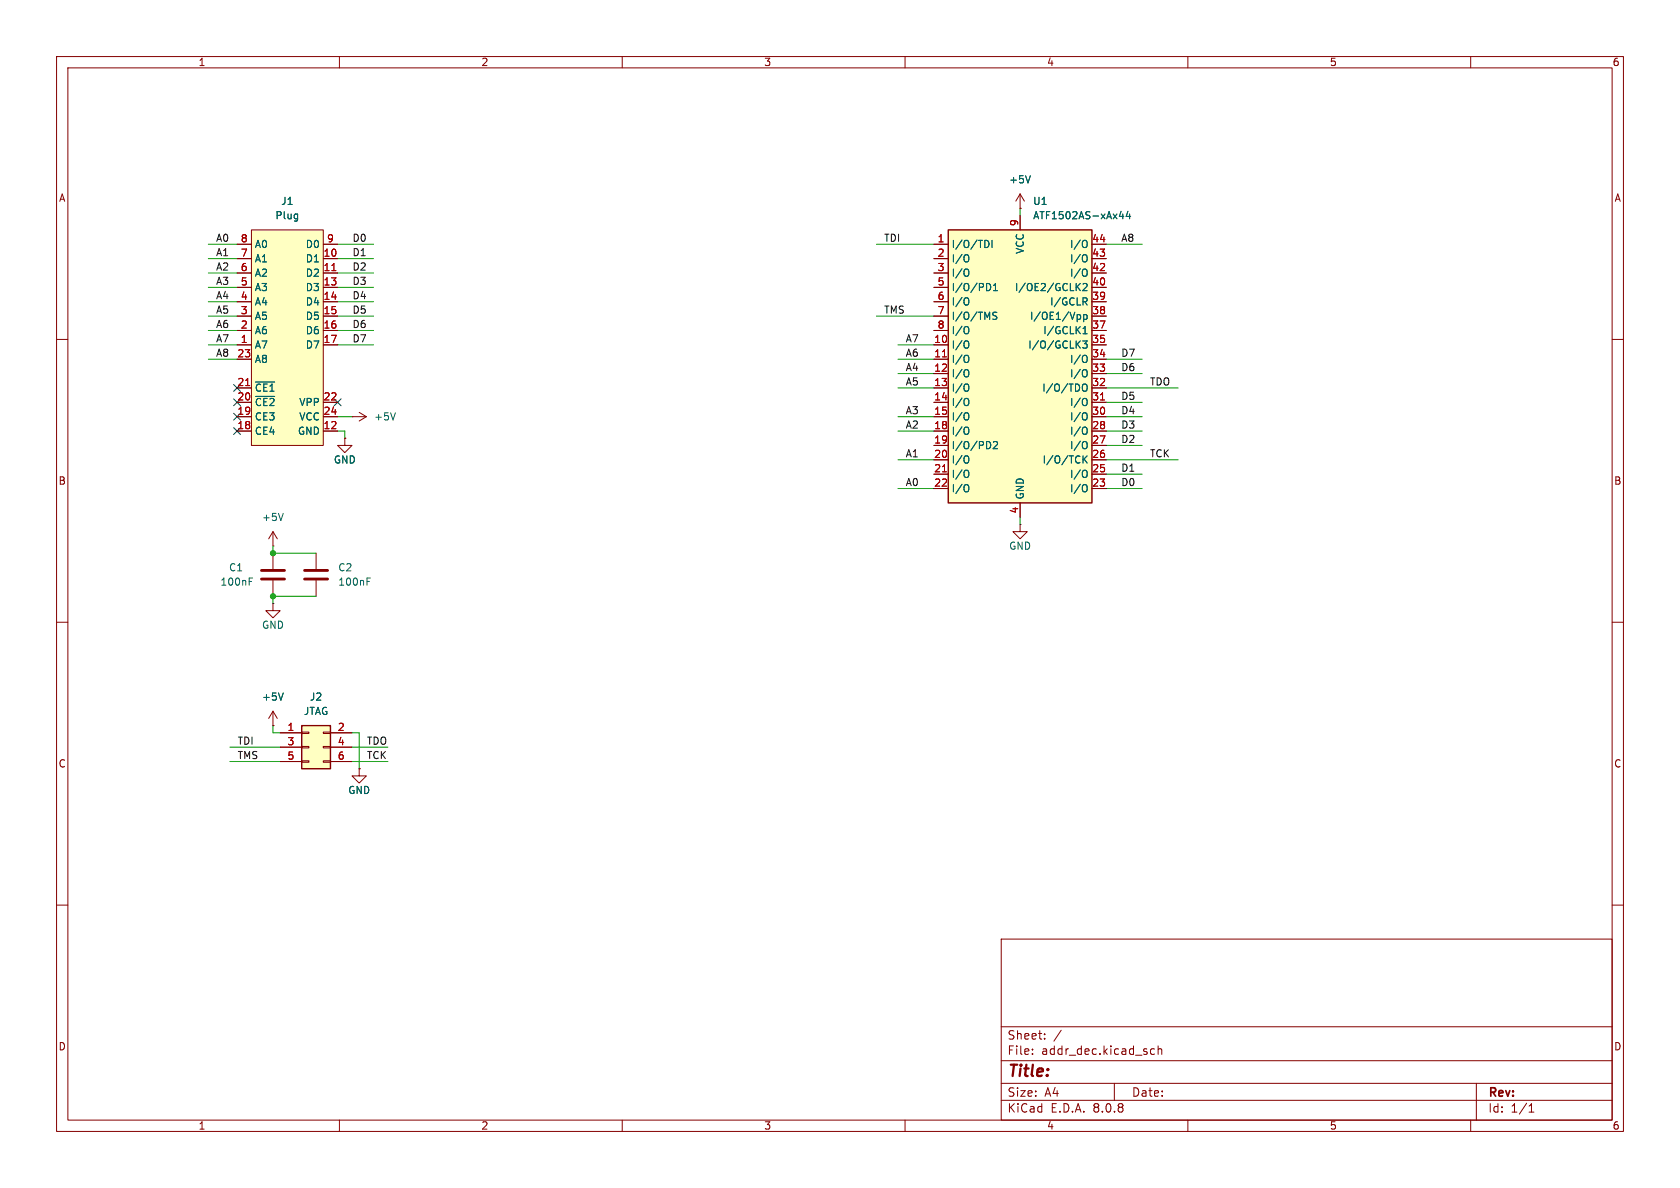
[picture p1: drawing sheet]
<svg xmlns="http://www.w3.org/2000/svg" width="297mm" height="210mm" viewBox="0 0 297 210" stroke-linecap="round" stroke-linejoin="round" font-family="sans-serif">
<g fill="none" stroke="#840000" stroke-width=".18">
<path d="M10 10h277v190h-277zM12 12h273v186h-273zM60 10v2M110 10v2M160 10v2M210 10v2M260 10v2M10 60h2M285 60h2M55.9 97.8v2.8M10 110h2M55.9 102.6v2.8"/>
<path d="M285 110h2M10 160h2M177 166h108v32h-108zM285 160h2M60 198v2M110 198v2M160 198v2M177 194.5h108M177 191.5h108M177 187.5h108M177 181.5h108M182.5 186.3v.1"/>
<path d="M182.5 185.5v.1M184.7 183.6v.1M184.7 182.8v.1M187.6 182.1l-1.3 2M197 191.5v3M204.1 185.5l-.4-.1-.3 .3v.4l.1 .2h.6M204.7 185.5l.3-.1 .3 .1 .1 .9M204.7 184.9v1.5M210 198v2M260 198v2M261 191.5v6.5M270.3 196.6h.9"/>
<path d="M270.3 195.5l.4-.4v1.5"/>
</g>
<path d="M53.8 102.4h4.1M53.8 100.8h4.1" fill="none" stroke="#840000" stroke-width=".51"/>
<path d="M64.9 102.8h.4M64.9 102.2h.6" fill="none" stroke="#006464" stroke-width=".18"/>
<path d="M167.6 40.6h25.4v48.3h-25.4z" fill="#ffffc2"/>
<path d="M167.6 40.6h25.4v48.3h-25.4z" fill="none" stroke="#840000" stroke-width=".25"/>
<g fill="none" stroke="#840000" stroke-width=".18">
<path d="M180.3 36.8h.1M180.3 34.3v2.5M180.3 38.1v2.5M180.3 34.3l-.7 1.3M180.3 34.3l.8 1.3M165.1 43.2h2.5M165.1 45.7h2.5M165.1 48.3h2.5M165.1 58.4h2.5M165.1 55.9h2.5M165.1 53.3h2.5M165.1 50.8h2.5"/>
<path d="M193 43.2h2.6M193 45.7h2.6M193 48.3h2.6M193 58.4h2.6M193 55.9h2.6M193 53.3h2.6M193 50.8h2.6M165.1 61h2.5M165.1 63.5h2.5M165.1 66h2.5M165.1 68.6h2.5M165.1 71.1h2.5"/>
<path d="M165.1 73.7h2.5M165.1 76.2h2.5M165.1 78.7h2.5M193 61h2.6M193 63.5h2.6M193 66h2.6M193 68.6h2.6M193 71.1h2.6M193 73.7h2.6M193 76.2h2.6M193 78.7h2.6M165.1 81.3h2.5"/>
<path d="M165.1 83.8h2.5M165.1 86.4h2.5M180.3 88.9v2.5M193 81.3h2.6M193 83.8h2.6M193 86.4h2.6"/>
</g>
<g fill="none" stroke="#006464" stroke-width=".18">
<path d="M182.2 31.1l-.5 1.2M197.9 38.3h.8M198.5 37.8v.9M199.4 37.3l-.3 1h.8M199.7 37.8v.9M171 45l.1 .1a.81 .81 0 0 1-.1 1.2M171 47.6h.1a.81 .81 0 0 1-.1 1.2M171 52.6l.1 .1a.81 .81 0 0 1-.1 1.2M171 57.7l.1 .1a.81 .81 0 0 1-.1 1.2M174.1 42.5a.64 .64 0 0 1 .7 .6 .64 .64 0 0 1-.7 .7M174.4 50.1a.64 .64 0 0 1 .7 .6 .64 .64 0 0 1-.7 .7M175.4 42.5v1.3"/>
<path d="M175.6 51.4h.8M175.6 50.5l.4-.4v1.3M176.2 55.3l-.5-.1-.1 .1v.4l.5 .2 .1 .3-.2 .3-.5-.1M190.4 50.7l.6 .7M190.6 55.6l.3 .1 .1 .2v.4l-.4 .2M191 50.1l-.7 .7M191.5 50.2l.4-.1 .3 .4-.8 .9h.8M191.5 59h.7M191.5 58.1l.3-.4v1.3M191.6 55.7l.3-.1 .3 .3-.1 .5h-.5M191.6 55.6v1.3M191.8 53.3l.4 .6"/>
<path d="M191.9 42.5l.1 .1a.81 .81 0 0 1-.1 1.2M191.9 45l.1 .1a.81 .81 0 0 1-.1 1.2M191.9 47.6h.1a.81 .81 0 0 1-.1 1.2M191.9 52.6l.3 .3-.1 .3-.2 .1M171 60.3h.1a.81 .81 0 0 1-.1 1.2M171 62.8l.1 .1a.81 .81 0 0 1-.1 1.2M171 65.3l.1 .1a.81 .81 0 0 1-.1 1.2M171 67.9l.1 .1a.81 .81 0 0 1-.1 1.2M171 70.4l.1 .1a.81 .81 0 0 1-.1 1.2M171 73h.1a.81 .81 0 0 1-.1 1.2M171 75.5l.1 .1a.81 .81 0 0 1-.1 1.2M174.9 78.1l.2 .5-.2 .7"/>
<path d="M175.6 78.2l.5-.2 .3 .4-.8 .9h.8M190.4 60.8l.6 .7M191 60.3l-.7 .7M191.4 60.3h.8l-.4 .5 .3 .1v.5l-.2 .1-.5-.1M191.5 68l.1-.1a.43 .43 0 0 1 .6 .4v.4a.42 .42 0 0 1-.4 .5 .42 .42 0 0 1-.5-.5v-.4zM191.9 62.8l.1 .1a.81 .81 0 0 1-.1 1.2M191.9 65.3l.1 .1a.81 .81 0 0 1-.1 1.2M191.9 70.4l.1 .1a.81 .81 0 0 1-.1 1.2M191.9 73h.1a.81 .81 0 0 1-.1 1.2M191.9 75.5l.1 .1a.81 .81 0 0 1-.1 1.2M191.9 78l.1 .1a.81 .81 0 0 1-.1 1.2M171 80.6l.1 .1a.81 .81 0 0 1-.1 1.2"/>
<path d="M171 83.1l.1 .1a.81 .81 0 0 1-.1 1.2M171 85.7h.1a.81 .81 0 0 1-.1 1.2M191.5 80.6v1.3M191.6 81.1l.6 .8M191.9 85.7h.1a.81 .81 0 0 1-.1 1.2M191.9 83.1l.1 .1a.81 .81 0 0 1-.1 1.2M192.2 80.6l-.7 .7"/>
</g>
<path d="M166.6 63.1h.7M194.6 70.7h.7M166.6 83.4h.7" fill="none" stroke="#a90000" stroke-width=".18"/>
<path d="M44.4 40.6h12.7v38.1h-12.7z" fill="#ffffc2"/>
<g fill="none" stroke="#840000" stroke-width=".18">
<path d="M41.9 45.7h2.5M41.9 48.3h2.5M41.9 50.8h2.5M41.9 53.3h2.5M41.9 55.9h2.5M41.9 58.4h2.5M41.9 43.2h2.5M44.4 40.6h12.7v38.1h-12.7zM57.1 45.7h2.6M57.1 48.3h2.6M57.1 50.8h2.6M57.1 53.3h2.6"/>
<path d="M57.1 55.9h2.6M57.1 58.4h2.6M57.1 43.2h2.6M41.9 61h2.5M41.9 76.2h2.5M41.9 73.7h2.5M41.9 71.1h2.5M41.9 68.6h2.5M41.9 63.5h2.5M57.1 61h2.6M57.1 76.2h2.6M57.1 73.7h2.6"/>
<path d="M57.1 71.1h2.6M48.3 97.8v2.8M48.3 102.6v2.8M48.3 128.3h.1M48.3 125.7v2.6M48.3 125.7l-.8 1.3M48.3 125.7l.7 1.3M63.5 135.9v1.3h1.3l-1.3 1.2-1.3-1.2h1.3M63.5 135.9h.1"/>
</g>
<path d="M58.7 47.8h.7M43.4 68.2h.7" fill="none" stroke="#a90000" stroke-width=".18"/>
<path d="M45.2 70.1h3.4M45.2 67.5h3.4M44.1 102.8h.4M44.1 102.2h.6M50.1 122.5l-.4 1.3" fill="none" stroke="#006464" stroke-width=".18"/>
<path d="M46.2 102.4h4.1M46.2 100.8h4.1" fill="none" stroke="#840000" stroke-width=".51"/>
<path d="M53.3 128.3h5.1v7.6h-5.1z" fill="#ffffc2"/>
<g fill="none" stroke="#840000" stroke-width=".18">
<path d="M180.3 36.8h.1M180.3 38.1v2.5M41.9 45.7h2.5M41.9 48.3h2.5M41.9 50.8h2.5M41.9 53.3h2.5M41.9 55.9h2.5M41.9 58.4h2.5M41.9 43.2h2.5M57.1 45.7h2.6M57.1 48.3h2.6M57.1 50.8h2.6"/>
<path d="M57.1 53.3h2.6M57.1 55.9h2.6M57.1 58.4h2.6M57.1 43.2h2.6M165.1 45.7h2.5M165.1 48.3h2.5M165.1 50.8h2.5M165.1 53.3h2.5M165.1 55.9h2.5M165.1 58.4h2.5M165.1 43.2h2.5M193 45.7h2.6"/>
<path d="M193 48.3h2.6M193 50.8h2.6M193 53.3h2.6M193 55.9h2.6M193 58.4h2.6M193 43.2h2.6M41.9 73.7h2.5M41.9 61h2.5M41.9 76.2h2.5M41.9 71.1h2.5M41.9 68.6h2.5M41.9 63.5h2.5"/>
<path d="M57.1 73.7h2.6M57.1 61h2.6M57.1 76.2h2.6M57.1 71.1h2.6M61 77.5v1.2h1.2l-1.2 1.3-1.3-1.3h1.3M61 77.5h.1M62.2 73.7h.1M62.2 73.7h2.6M63.5 72.9l1.3 .8M64.8 73.7l-1.3 .7M165.1 73.7h2.5M165.1 61h2.5"/>
<path d="M165.1 76.2h2.5M165.1 71.1h2.5M165.1 68.6h2.5M165.1 63.5h2.5M165.1 66h2.5M165.1 78.7h2.5M193 73.7h2.6M193 61h2.6M193 76.2h2.6M193 71.1h2.6M193 68.6h2.6M193 63.5h2.6"/>
<path d="M193 66h2.6M193 78.7h2.6M48.3 96.5h.1M48.3 94l-.8 1.3M48.3 94v2.5M48.3 94l.7 1.3M165.1 81.3h2.5M165.1 83.8h2.5M165.1 86.4h2.5M180.3 92.7v1.3h1.3l-1.3 1.3-1.2-1.3h1.2M180.3 92.7h.1M180.3 88.9v2.5"/>
<path d="M193 81.3h2.6M193 83.8h2.6M193 86.4h2.6M48.3 106.7v1.3h1.2l-1.2 1.2-1.3-1.2h1.3M48.3 106.7h.1M48.3 128.3h.1M49.5 129.5h3.8M49.5 132.1h3.8M49.5 134.6h3.8M53.3 134.5h1.3v.2h-1.3zM53.3 132h1.3v.2h-1.3zM53.3 129.4h1.3v.3h-1.3z"/>
<path d="M57.1 134.5h1.3v.2h-1.3zM57.1 132h1.3v.2h-1.3zM57.1 129.4h1.3v.3h-1.3zM58.4 129.5h3.8M58.4 132.1h3.8M58.4 134.6h3.8M63.5 135.9h.1"/>
</g>
<path d="M53.3 128.3h5.1v7.6h-5.1z" fill="none" stroke="#840000" stroke-width=".25"/>
<g fill="none" stroke="#006464" stroke-width=".18">
<path d="M182.2 31.1l-.5 1.2M197.9 38.3h.8M198.5 37.8v.9M199.4 37.3l-.3 1h.8M199.7 37.8v.9M171 45l.1 .1a.81 .81 0 0 1-.1 1.2M171 47.6h.1a.81 .81 0 0 1-.1 1.2M171 52.6l.1 .1a.81 .81 0 0 1-.1 1.2M171 57.7l.1 .1a.81 .81 0 0 1-.1 1.2M174.1 42.5a.64 .64 0 0 1 .7 .6 .64 .64 0 0 1-.7 .7M174.4 50.1a.64 .64 0 0 1 .7 .6 .64 .64 0 0 1-.7 .7M175.4 42.5v1.3"/>
<path d="M175.6 51.4h.8M175.6 50.5l.4-.4v1.3M176.2 55.3l-.5-.1-.1 .1v.4l.5 .2 .1 .3-.2 .3-.5-.1M190.4 50.7l.6 .7M190.6 55.6l.3 .1 .1 .2v.4l-.4 .2M191 50.1l-.7 .7M191.5 50.2l.4-.1 .3 .4-.8 .9h.8M191.5 59h.7M191.5 58.1l.3-.4v1.3M191.6 55.7l.3-.1 .3 .3-.1 .5h-.5M191.6 55.6v1.3M191.8 53.3l.4 .6"/>
<path d="M191.9 42.5l.1 .1a.81 .81 0 0 1-.1 1.2M191.9 45l.1 .1a.81 .81 0 0 1-.1 1.2M191.9 47.6h.1a.81 .81 0 0 1-.1 1.2M191.9 52.6l.3 .3-.1 .3-.2 .1M45.2 70.1h3.4M45.2 67.5h3.4M69.9 73l-.4 1.2M171 60.3h.1a.81 .81 0 0 1-.1 1.2M171 62.8l.1 .1a.81 .81 0 0 1-.1 1.2M171 65.3l.1 .1a.81 .81 0 0 1-.1 1.2M171 67.9l.1 .1a.81 .81 0 0 1-.1 1.2M171 70.4l.1 .1a.81 .81 0 0 1-.1 1.2"/>
<path d="M171 73h.1a.81 .81 0 0 1-.1 1.2M171 75.5l.1 .1a.81 .81 0 0 1-.1 1.2M174.9 78.1l.2 .5-.2 .7M175.6 78.2l.5-.2 .3 .4-.8 .9h.8M190.4 60.8l.6 .7M191 60.3l-.7 .7M191.4 60.3h.8l-.4 .5 .3 .1v.5l-.2 .1-.5-.1M191.5 68l.1-.1a.43 .43 0 0 1 .6 .4v.4a.42 .42 0 0 1-.4 .5 .42 .42 0 0 1-.5-.5v-.4zM191.9 62.8l.1 .1a.81 .81 0 0 1-.1 1.2M191.9 65.3l.1 .1a.81 .81 0 0 1-.1 1.2M191.9 70.4l.1 .1a.81 .81 0 0 1-.1 1.2M191.9 73h.1a.81 .81 0 0 1-.1 1.2"/>
<path d="M191.9 75.5l.1 .1a.81 .81 0 0 1-.1 1.2M191.9 78l.1 .1a.81 .81 0 0 1-.1 1.2M50.1 90.7l-.4 1.3M171 80.6l.1 .1a.81 .81 0 0 1-.1 1.2M171 83.1l.1 .1a.81 .81 0 0 1-.1 1.2M171 85.7h.1a.81 .81 0 0 1-.1 1.2M191.5 80.6v1.3M191.6 81.1l.6 .8M191.9 85.7h.1a.81 .81 0 0 1-.1 1.2M191.9 83.1l.1 .1a.81 .81 0 0 1-.1 1.2M192.2 80.6l-.7 .7M50.1 122.5l-.4 1.3"/>
</g>
<g fill="none" stroke="#009600" stroke-width=".18">
<path d="M180.3 36.8v1.3M36.8 55.9h5.1M36.8 53.3h5.1M36.8 58.4h5.1M36.8 43.2h5.1M36.8 48.3h5.1M36.8 45.7h5.1M36.8 50.8h5.1M59.7 55.9h6.3M59.7 53.3h6.3M59.7 58.4h6.3M59.7 43.2h6.3"/>
<path d="M59.7 48.3h6.3M59.7 45.7h6.3M59.7 50.8h6.3M154.9 55.9h10.2M154.9 43.2h10.2M195.6 43.2h6.3M36.8 63.5h5.1M36.8 61h5.1M59.7 61h6.3M59.7 73.7h2.5M59.7 76.2h1.3v1.3M158.7 63.5h6.4"/>
<path d="M158.7 66h6.4M158.7 61h6.4M158.7 68.6h6.4M158.7 73.7h6.4M158.7 76.2h6.4M195.6 63.5h6.3M195.6 66h6.3M195.6 78.7h6.3M195.6 68.6h12.7M195.6 73.7h6.3M195.6 76.2h6.3M195.6 71.1h6.3"/>
<path d="M48.3 96.5v1.3h7.6M158.7 86.4h6.4M158.7 81.3h6.4M180.3 91.4v1.3M195.6 86.4h6.3M195.6 81.3h12.7M195.6 83.8h6.3M55.9 105.4h-7.6v1.3M40.6 134.6h8.9M40.6 132.1h8.9M48.3 128.3v1.2h1.2M62.2 134.6h6.4"/>
<path d="M62.2 129.5h1.3v6.4M62.2 132.1h6.4"/>
</g>
<path d="M41.3 68l1.2 1.2M41.3 73.1l1.2 1.2M41.3 70.5l1.2 1.2M41.3 75.6l1.2 1.2M42.5 68l-1.2 1.2M42.5 73.1l-1.2 1.2M42.5 70.5l-1.2 1.2M42.5 75.6l-1.2 1.2M59.1 70.5l1.2 1.2M60.3 70.5l-1.2 1.2" fill="none" stroke="#000084" stroke-width=".18"/>
<path d="M58.7 47.8h.7M43.4 68.2h.7M166.6 63.1h.7M194.6 70.7h.7M166.6 83.4h.7" fill="none" stroke="#a90000" stroke-width=".18"/>
<g fill="#009600" stroke="#009600" stroke-width=".18">
<circle cx="48.3" cy="97.8" r=".46"/>
<circle cx="48.3" cy="105.4" r=".46"/>
</g>
<text font-size="2.8" fill="#840000" x="178" y="190.9">Title:</text>
<g font-size="2.1" fill="#840000">
<text x="178" y="184">Sheet:</text>
<text x="178" y="186.7">File:</text>
<text x="184.1" y="186.7">addr_dec.kicad_sch</text>
<text x="178" y="196.9">KiCad</text>
<text x="178" y="194.1">Size:</text>
<text x="184.7" y="194.1">A4</text>
<text x="185.7" y="196.9">E.D.A.</text>
<text x="193.3" y="196.9">8.0.8</text>
<text x="200" y="194.1">Date:</text>
<text x="263" y="194.3">Rev:</text>
<text x="263" y="196.9">Id:</text>
<text x="267.1" y="196.9">1/1</text>
</g>
<g font-size="1.8" fill="#840000">
<text x="35" y="11.9">1</text>
<text x="85" y="11.9">2</text>
<text x="135" y="11.9">3</text>
<text x="185" y="11.9">4</text>
<text x="235" y="11.9">5</text>
<text x="285" y="11.9">6</text>
<text x="10.3" y="35.9">A</text>
<text x="285.3" y="35.9">A</text>
<text x="10.3" y="85.9">B</text>
<text x="285.3" y="85.9">B</text>
<text x="10.3" y="135.9">C</text>
<text x="285.3" y="135.9">C</text>
<text x="10.3" y="185.9">D</text>
<text x="285.3" y="185.9">D</text>
<text x="35" y="199.9">1</text>
<text x="85" y="199.9">2</text>
<text x="135" y="199.9">3</text>
<text x="185" y="199.9">4</text>
<text x="235" y="199.9">5</text>
<text x="285" y="199.9">6</text>
</g>
<g font-size="1.8" fill="#006464">
<text x="178.3" y="32.6">+5V</text>
<text x="48.6" y="39">Plug</text>
<text x="49.6" y="36.4">J1</text>
<text x="182.5" y="39">ATF1502AS-xAx44</text>
<text x="182.5" y="36.4">U1</text>
<text x="45" y="46.6">A1</text>
<text x="45" y="44">A0</text>
<text x="54" y="46.6">D1</text>
<text x="54" y="44">D0</text>
<text x="168.1" y="44">I/O/TDI</text>
<text x="168.1" y="46.6">I/O</text>
<text x="181.2" y="45" transform="rotate(-90 181.2 45)">VCC</text>
<text x="189.1" y="46.6">I/O</text>
<text x="189.1" y="44">I/O</text>
<text x="45" y="51.7">A3</text>
<text x="45" y="49.1">A2</text>
<text x="54" y="49.1">D2</text>
<text x="54" y="51.7">D3</text>
<text x="168.1" y="49.1">I/O</text>
<text x="168.1" y="51.7">I/O/PD1</text>
<text x="179.3" y="51.7">I/OE2/GCLK2</text>
<text x="189.1" y="49.1">I/O</text>
<text x="45" y="59.3">A6</text>
<text x="45" y="56.7">A5</text>
<text x="45" y="54.2">A4</text>
<text x="54" y="54.2">D4</text>
<text x="54" y="56.7">D5</text>
<text x="54" y="59.3">D6</text>
<text x="168.1" y="54.2">I/O</text>
<text x="168.1" y="56.7">I/O/TMS</text>
<text x="168.1" y="59.3">I/O</text>
<text x="182" y="56.7">I/OE1/Vpp</text>
<text x="184.3" y="59.3">I/GCLK1</text>
<text x="185.6" y="54.2">I/GCLR</text>
<text x="45" y="61.8">A7</text>
<text x="45" y="64.4">A8</text>
<text x="54" y="61.8">D7</text>
<text x="168.1" y="61.8">I/O</text>
<text x="168.1" y="64.4">I/O</text>
<text x="181.7" y="61.8">I/O/GCLK3</text>
<text x="189.1" y="64.4">I/O</text>
<text x="45" y="72">~{CE2}</text>
<text x="45" y="69.4">~{CE1}</text>
<text x="52.8" y="72">VPP</text>
<text x="168.1" y="66.9">I/O</text>
<text x="168.1" y="69.4">I/O</text>
<text x="168.1" y="72">I/O</text>
<text x="184.2" y="69.4">I/O/TDO</text>
<text x="189.1" y="72">I/O</text>
<text x="189.1" y="66.9">I/O</text>
<text x="45" y="77.1">CE4</text>
<text x="45" y="74.5">CE3</text>
<text x="52.6" y="77.1">GND</text>
<text x="52.8" y="74.5">VCC</text>
<text x="66" y="74.5">+5V</text>
<text x="168.1" y="74.5">I/O</text>
<text x="168.1" y="77.1">I/O</text>
<text x="189.1" y="77.1">I/O</text>
<text x="189.1" y="74.5">I/O</text>
<text x="58.9" y="82.1">GND</text>
<text x="168.1" y="79.6">I/O/PD2</text>
<text x="168.1" y="82.1">I/O</text>
<text x="184.2" y="82.1">I/O/TCK</text>
<text x="189.1" y="79.6">I/O</text>
<text x="168.1" y="84.7">I/O</text>
<text x="168.1" y="87.2">I/O</text>
<text x="181.2" y="88.4" transform="rotate(-90 181.2 88.4)">GND</text>
<text x="189.1" y="87.2">I/O</text>
<text x="189.1" y="84.7">I/O</text>
<text x="46.2" y="92.3">+5V</text>
<text x="40.4" y="101.2">C1</text>
<text x="59.7" y="101.2">C2</text>
<text x="178.3" y="97.4">GND</text>
<text x="38.9" y="103.7">100nF</text>
<text x="59.7" y="103.7">100nF</text>
<text x="46.2" y="111.4">GND</text>
<text x="46.2" y="124.1">+5V</text>
<text x="54.7" y="124.1">J2</text>
<text x="53.6" y="126.6">JTAG</text>
<text x="61.5" y="140.6">GND</text>
</g>
<g font-size="1.8" fill="#a90000">
<text x="180.1" y="40.1" transform="rotate(-90 180.1 40.1)">9</text>
<text x="42.5" y="45.5">7</text>
<text x="42.5" y="42.9">8</text>
<text x="57.1" y="45.5">10</text>
<text x="57.7" y="42.9">9</text>
<text x="165.7" y="42.9">1</text>
<text x="165.7" y="45.5">2</text>
<text x="193" y="45.5">43</text>
<text x="193" y="42.9">44</text>
<text x="42.5" y="53.1">4</text>
<text x="42.5" y="50.5">5</text>
<text x="42.5" y="48">6</text>
<text x="57.1" y="48">11</text>
<text x="57.1" y="50.5">13</text>
<text x="57.1" y="53.1">14</text>
<text x="165.7" y="48">3</text>
<text x="165.7" y="50.5">5</text>
<text x="165.7" y="53.1">6</text>
<text x="193" y="53.1">39</text>
<text x="193" y="50.5">40</text>
<text x="193" y="48">42</text>
<text x="42.5" y="58.2">2</text>
<text x="42.5" y="55.6">3</text>
<text x="57.1" y="55.6">15</text>
<text x="57.1" y="58.2">16</text>
<text x="165.7" y="55.6">7</text>
<text x="165.7" y="58.2">8</text>
<text x="193" y="58.2">37</text>
<text x="193" y="55.6">38</text>
<text x="41.9" y="63.2">23</text>
<text x="42.5" y="60.7">1</text>
<text x="57.1" y="60.7">17</text>
<text x="165.1" y="60.7">10</text>
<text x="165.1" y="63.2">11</text>
<text x="165.1" y="65.8">12</text>
<text x="193" y="65.8">33</text>
<text x="193" y="63.2">34</text>
<text x="193" y="60.7">35</text>
<text x="41.9" y="70.9">20</text>
<text x="41.9" y="68.3">21</text>
<text x="57.1" y="70.9">22</text>
<text x="165.1" y="68.3">13</text>
<text x="165.1" y="70.9">14</text>
<text x="193" y="70.9">31</text>
<text x="193" y="68.3">32</text>
<text x="41.9" y="75.9">18</text>
<text x="41.9" y="73.4">19</text>
<text x="57.1" y="75.9">12</text>
<text x="57.1" y="73.4">24</text>
<text x="165.1" y="73.4">15</text>
<text x="165.1" y="75.9">18</text>
<text x="193" y="75.9">28</text>
<text x="193" y="73.4">30</text>
<text x="165.1" y="78.5">19</text>
<text x="165.1" y="81">20</text>
<text x="165.1" y="83.6">21</text>
<text x="193" y="83.6">25</text>
<text x="193" y="81">26</text>
<text x="193" y="78.5">27</text>
<text x="165.1" y="86.1">22</text>
<text x="193" y="86.1">23</text>
<text x="180.1" y="90.9" transform="rotate(-90 180.1 90.9)">4</text>
<text x="50.7" y="129.3">1</text>
<text x="50.7" y="131.8">3</text>
<text x="59.6" y="129.3">2</text>
<text x="59.6" y="131.8">4</text>
<text x="50.7" y="134.4">5</text>
<text x="59.6" y="134.4">6</text>
</g>
<g font-size="1.8" fill="#0f0f0f">
<text x="38.1" y="45.4">A1</text>
<text x="38.1" y="42.8">A0</text>
<text x="38.1" y="47.9">A2</text>
<text x="62.2" y="47.9">D2</text>
<text x="62.2" y="45.4">D1</text>
<text x="62.2" y="42.8">D0</text>
<text x="156.2" y="42.8">TDI</text>
<text x="198.1" y="42.8">A8</text>
<text x="38.1" y="50.5">A3</text>
<text x="38.1" y="53">A4</text>
<text x="62.2" y="53">D4</text>
<text x="62.2" y="50.5">D3</text>
<text x="38.1" y="58.1">A6</text>
<text x="38.1" y="55.5">A5</text>
<text x="62.2" y="58.1">D6</text>
<text x="62.2" y="55.5">D5</text>
<text x="156.2" y="55.5">TMS</text>
<text x="38.1" y="60.6">A7</text>
<text x="38.1" y="63.2">A8</text>
<text x="62.2" y="60.6">D7</text>
<text x="160" y="63.2">A6</text>
<text x="160" y="65.7">A4</text>
<text x="160" y="60.6">A7</text>
<text x="198.1" y="65.7">D6</text>
<text x="198.1" y="63.2">D7</text>
<text x="160" y="68.2">A5</text>
<text x="198.1" y="70.8">D5</text>
<text x="203.2" y="68.2">TDO</text>
<text x="160" y="75.9">A2</text>
<text x="160" y="73.3">A3</text>
<text x="198.1" y="75.9">D3</text>
<text x="198.1" y="73.3">D4</text>
<text x="160" y="80.9">A1</text>
<text x="198.1" y="83.5">D1</text>
<text x="198.1" y="78.4">D2</text>
<text x="203.2" y="80.9">TCK</text>
<text x="160" y="86">A0</text>
<text x="198.1" y="86">D0</text>
<text x="41.9" y="131.7">TDI</text>
<text x="64.8" y="131.7">TDO</text>
<text x="41.9" y="134.3">TMS</text>
<text x="64.8" y="134.3">TCK</text>
</g>
</svg>
